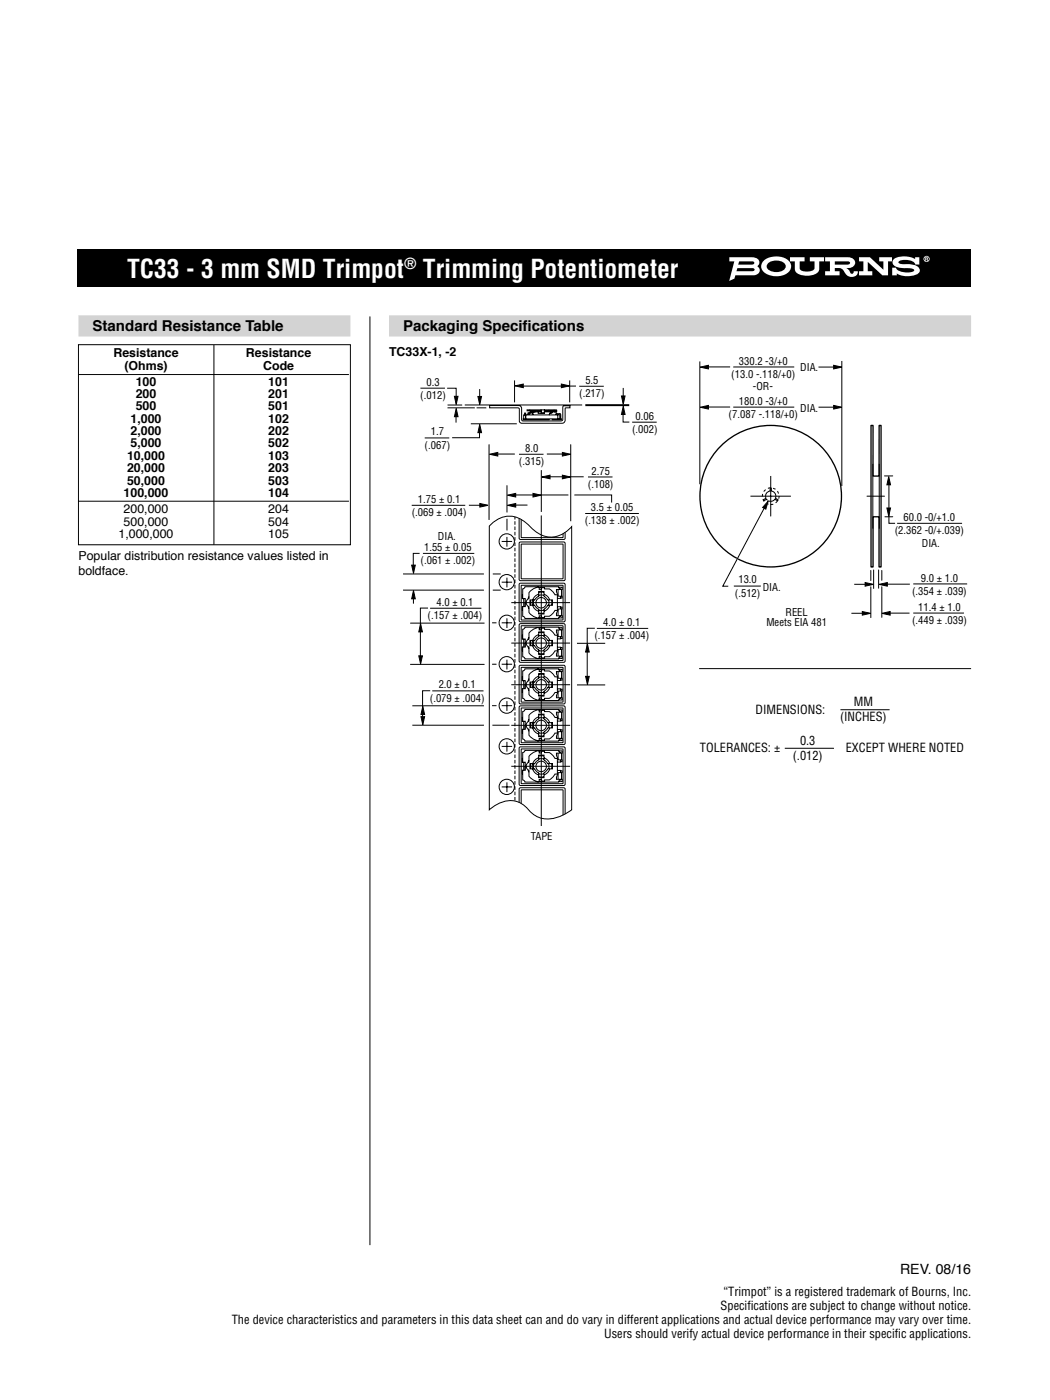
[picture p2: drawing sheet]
<svg xmlns="http://www.w3.org/2000/svg" width="210mm" height="279mm" viewBox="0 0 210 279" stroke-linecap="round" stroke-linejoin="round" font-family="sans-serif">
<path d="M15.7 65h54.2M77.6 65h116.2" fill="none" stroke="#d1d3d4" stroke-width="4.2" stroke-linecap="butt"/>
<g fill="none" stroke="#000" stroke-width=".2">
<path d="M15.7 68.8h54.2v39.9h-54.2zM15.7 74.7h53.9M42.7 68.8v39.9M83.9 77.5h4.9M89.2 77.5h1.8v3M90.7 79.1h.7l-.4 1.6zM95.4 79.1h.7l-.4 1.7zM95.7 77.7v2.8M102.7 75.9v4.4M102.8 77l1.6-.4v.8zM104.2 77.1h10.8M112 76.6l1.7 .4-1.7 .4z"/>
<path d="M113.7 75.9v4.4M115.6 77.1h4.9M124 79h.7l-.3 1.7zM124.4 77.4v3M84.8 87.4h4.9M89.3 80.8h2.9M89.3 81.4h5.5M91 82.9v1.4M91 81.5l.4 1.7h-.7zM92.8 80.8h23.4M94 84.6h9.1M95.1 81.4h2"/>
<path d="M95.7 86.1v1.3h-5.5M95.7 84.7l.4 1.6h-.7zM97.6 88.7v15.1M97.7 90.7l1.6-.4v.7zM97.7 80.9h5.9a.6 .6 0 0 1 .5 .7v2.2l.3 .2h7.6l.3-.3 .1-2.7h1.4v.4h-.9l-.1 .2v2.3l-.3 .5-8.5 .1-.3-.2-.1-.3v-2.5l-5.9-.1zM99.3 90.6h3.5M101.2 96.9v5.4M101.3 98.8l1.6-.3v.7zM102.7 98.8h10.7M103.6 90.7h4.9M104.5 82.8h.4v.8h-.4zM104.5 83.6l-.1 .2h5.2v-.2"/>
<path d="M104.7 82.4h.2v.4h-.2zM104.9 82.8h6.4v.8h-6.4zM105.4 82.4l1.6-.4h1v.2h-1l-1.6 .4zM105.4 82.6v.2M105.7 82.5v.3M105.7 81.8v.2M105.8 82l.1 .3M106 82v.2M106.2 82.4l.2 .4M106.4 98.5l1.6 .3-1.6 .4zM107.4 82.2v.3h1.3v-.3M108 81.8h.7v.6h-.7z"/>
<path d="M108 81.8h-2.8v.2h1.7M108 93.8v8.4M108.1 95.2l1.7-.4v.8zM108.6 81.8h2.5v.4h-.6M108.7 82h2.2v.2h-2.2zM109.1 82v.2M109.1 90.6h3.9M109.5 95.2h7M109.5 81.8v.2M110.1 82.2l-.3 .2-.2 .4M110.2 82.2l-.1 .3h-.4M110.6 81.8v.2"/>
<path d="M111.3 83.6h.7v.2h-1.8v-.2M111.9 83.6v-1l-.9-.2v.3l.6 .1 .1 .8M112.2 90.3l1.7 .4-1.7 .3zM112.2 94.8l1.7 .4-1.7 .4zM113.9 88.7v15.3M114.6 98.8h7.5v1.5M116.8 80.8h8.8M116.8 81h8.8M117.3 95.2h4.9M124.3 82.5v1.7h1.3M124.4 81.1l.3 1.6h-.7zM126.2 84.3h4.9"/>
<path d="M15.7 100h53.9M80.4 117.8h16.2M80.4 114.5h16.2M82.2 112.8h.7l-.4 1.6zM82.2 100.8h10.6M82.5 118.1v2.4M82.5 117.9l.4 1.6h-.7zM83.7 110.4h-1.2v2.6M84.4 110.4h10.2M93.6 100.8h3.6M95.8 100.5l1.6 .3-1.6 .4zM98 104.6a5.1 5.1 0 0 1 7.8 .5 5.2 5.2 0 0 0 8.3 0v56.5a8.3 8.3 0 0 1-5.5 1.8l-1.1-.3-1-.6-1-.9a4.9 4.9 0 0 0-7-.7l-.9 .7v-56.6z"/>
<path d="M98.3 117.8h1.6M98.3 114.5h1.6M100.1 108.1h2.1M100.1 116.2h2.1M101.2 107.2v1.9M101.2 115.3v1.9M101.2 103.5v2.4M101.3 100.8l1.6-.3v.7zM102.7 100.8h2.6M103.6 103.5v3.9l.1 .2 8.8 .1 .3-.3v-1.2M103.6 108.3l.3-.1h8.7l.2 .2-.1 7.3-.2 .2-8.8-.1-.1-.2zM103.7 116.4h8.9l.2 .3-.1 7.3-.2 .1h-8.8l-.1-.3v-7.1z"/>
<path d="M104 103.7v3.5l.1 .1h8.2l.1-.8M104 108.6h8.3v6.9h-8.3zM104 116.8h8.3v6.9h-8.3zM104.3 118.7v.8M104.5 119.5v1.6M105.6 119.1l-.2 .4M105.9 119.7v1.1M106.6 119.7l-.1 1.1M106.8 119.7h-1v1.1h.9l.3 .5 .5 .3M107.5 118.6a1.78 1.78 0 0 0-1.3 1.7 1.78 1.78 0 0 0 1.3 1.7M107.5 118.8h1.1M107.5 119l-.5 .3-.3 .4"/>
<path d="M107.5 119v-1h1.1v1l.7 .7M107.5 118.2h1.1M107.6 117.3a1.96 1.96 0 0 0-2 1v1.1a.86 .86 0 0 0-.6 .9M107.6 117.2h.4v.4h-.4zM108 102.9v62M108 117.3h.7v.2a1.94 1.94 0 0 1 2.1 1.2h.4v3.1l-.5 .1a1.93 1.93 0 0 1-2 1.1v.2h-.7M108.6 118.6a1.79 1.79 0 0 1 1.1 1.1M109.2 119.7h1.1v1.1h-1M109.5 119.7v1.1M110.1 119.7v1.1M111.4 117.6v1.2M111.5 117.2h.7v.5h-1.1v.4l.4 .9h.7v.4h-.3"/>
<path d="M111.9 119v.4h-.7M111.9 117.6l-.4-.5h-6.7l-.2 .3-.3 .1v2h.5v.8M112.1 117.6v1.4M116.8 102.5h10.7M81.9 132.6h14.8M81.9 124.4h14.8M83.6 130.9h.7l-.4 1.6zM83.9 124.5l.4 1.6h-.7zM85.4 121.4h-1.5v9.7M85.8 121.4h10.3M85.9 137.9h-1.6v5.4M86.3 137.9h10.2"/>
<path d="M98.2 124.3h.9M98.2 132.6h.9M100.1 124.3h2.1M100.1 132.6h2.1M101.2 123.4v1.9M101.2 131.7v1.9M101.2 139.9v2M102 120.3h11.8M102 128.3h11.8M102 136.6h11.8M103.6 124.6l.3-.1h8.7l.2 .2-.1 7.3-.2 .2-8.8-.1-.1-.2zM103.6 132.9l.3-.1h8.7l.2 .2-.1 7.4-.2 .1h-8.8l-.1-.3z"/>
<path d="M104 124.9h8.3v6.9h-8.3zM104 133.2h8.3v6.9h-8.3zM104.3 121.1v.7M104.3 126.8v.7M104.3 129.1v.8M104.3 135.1v.7M104.3 137.4v.8M104.5 127.5v1.6M104.5 135.8v1.6M104.8 120.2v.9M104.8 128.3v.8M104.8 136.6v.8"/>
<path d="M104.8 120.2v.9h-.5v1.9l.3 .1 .2 .3h6.7l.4-.5M104.8 128.3v.8h-.5v2l.3 .1 .2 .3h6.7l.4-.5M104.8 136.6v.8h-.5v2l.3 .1 .2 .3h6.7l.4-.5M105 120.2a.86 .86 0 0 0 .6 .9v1.1a1.96 1.96 0 0 0 2 1.1M105 128.3a.86 .86 0 0 0 .6 .8v1.2a1.96 1.96 0 0 0 2 1M105 136.6a.86 .86 0 0 0 .6 .9v1.1a1.96 1.96 0 0 0 2 1M105.4 121l.2 .4M105.4 129.1l.2 .4M105.4 137.4l.2 .4M105.6 127.1l-.2 .5M105.6 135.5l-.2 .4M105.9 127.8v1.1"/>
<path d="M105.9 136.1v1.1M106.6 127.8l-.1 1.1M106.6 136.1l-.1 1.1M106.7 128.8l.3 .5 .5 .4M106.8 127.8h-1v1.1h.9M106.8 136.1h-1v1.1h.9l.3 .4 .5 .4v.9h1.1v-1M107.5 126.7a1.78 1.78 0 0 0-1.3 1.7 1.78 1.78 0 0 0 1.3 1.7M107.5 135a1.78 1.78 0 0 0-1.3 1.7 1.78 1.78 0 0 0 1.3 1.7M107.5 126.9h1.1M107.5 135.2h1.1M107.5 127.1l-.5 .3-.3 .4M107.5 135.4l-.5 .3-.3 .4"/>
<path d="M107.5 127.1v-1h1.1v1l.7 .7M107.5 135.4v-1h1.1v1M107.5 122.4h1.1M107.5 126.3h1.1M107.5 130.5h1.1M107.5 134.6h1.1M107.5 138.8h1.1M107.6 125.3a1.96 1.96 0 0 0-2 1.1v1.1a.86 .86 0 0 0-.6 .9M107.6 133.6a1.96 1.96 0 0 0-2 1.1v1.1a.86 .86 0 0 0-.6 .9M107.6 122.9h.4v.4h-.4zM107.6 125.3h.4v.4h-.4zM107.6 131h.4v.3h-.4z"/>
<path d="M107.6 133.6h.4v.4h-.4zM107.6 139.3h.4v.4h-.4zM108 125.4h.7v.2a1.94 1.94 0 0 1 2.1 1.2h.4v3.1l-.5 .1a1.93 1.93 0 0 1-2 1.1v.2h-.7M108 133.7h.7v.2a1.94 1.94 0 0 1 2.1 1.2h.4v1.6M108.6 121.7l-1.1 .1M108.6 129.8h-1.1M108.6 138.1h-1.1M108.6 126.7a1.79 1.79 0 0 1 1.1 1.1M108.6 135a1.79 1.79 0 0 1 1.1 1.1M108.6 135.4l.7 .7M109.2 127.8h1.1v1.1h-1M109.2 136.1h1.1v1.1h-1"/>
<path d="M109.3 120.8l-.3 .4-.4 .4v.9h-1.1v-.9M109.3 128.9l-.3 .4-.4 .3v1h-1.1v-1M109.3 137.2l-.3 .4-.4 .3M109.5 127.8v1.1M109.5 136.1v1.1M109.7 120.8l-.3 .6-.8 .6M109.7 128.9l-.3 .6-.8 .6M109.7 137.2l-.3 .6-.8 .6M110.1 127.8v1.1M110.1 136.1v1.1M111.2 121.1h.7v.4M111.2 129.2h.7v.4"/>
<path d="M111.2 137.5h.7v.4M111.2 136.7v1.5l-.5 .1a1.93 1.93 0 0 1-2 1.1v.2h-.7M111.4 121.7v1.1M111.4 125.7v1.2M111.4 129.8v1.1M111.4 134v1.2M111.4 138.1v1.1M111.5 125.3h.7v.4h-1.1v.5l.4 .9h.7v.3h-.3M111.5 133.6h.7v.4h-1.1v.5l.4 .9h.7v.3h-.3M111.9 127.1v.4h-.7M111.9 135.4v.4h-.7M111.9 121.2h.3v.3h-.7l-.4 .9v.5h1.1v.4h-.7"/>
<path d="M111.9 125.7l-.4-.5h-6.7l-.2 .3-.3 .1v1.9h.5v.9M111.9 129.2h.3v.4h-.7l-.4 .9v.4h1.1v.5h-.7M111.9 134l-.4-.5h-6.7l-.2 .3-.3 .1v1.9h.5v.9M111.9 137.5h.3v.4h-.7l-.4 .9v.4h1.1v.5h-.7M112.1 121.5v1.4M112.1 125.7v1.4M112.1 129.6v1.3M112.1 134v1.4M112.1 137.9v1.4M115.1 136.7h5.7M115.1 128.4h5.7M116.9 135h.7l-.4 1.6z"/>
<path d="M117.2 128.5l.4 1.6h-.7zM118.7 125.4h-1.5v9.8M119.1 125.4h10.3M139.5 133.4h54.3M82.3 140.9h14.3M82.3 144.7h14.3M84 143h.7l-.3 1.7zM84.4 141l.3 1.6h-.7zM98.2 140.8h.9M98.3 144.7h3.4M100.1 140.8h2.1M100.1 149h2.1"/>
<path d="M100.1 157h2.1M101.2 148.1v1.9M101.2 156.1v2M102 144.8h11.8M102 152.9h11.8M103.6 141l.3-.1h8.7l.2 .3-.1 7.3-.2 .1h-8.8l-.1-.3zM103.6 149.2l.3-.1h8.7l.2 .2-.1 7.3-.2 .2-8.8-.1-.1-.2zM104 141.3h8.3v6.9h-8.3zM104 149.5h8.3v6.9h-8.3zM104.3 143.2v.7M104.3 145.5v.8M104.3 151.4v.7"/>
<path d="M104.3 153.7v.8M104.5 143.9v1.6M104.5 152.1v1.6M104.8 144.7v.8M104.8 152.9v.8M104.8 144.7v.8h-.5v2l.3 .1 .2 .3h6.7l.4-.5M104.8 152.9v.8h-.5v2l.3 .1 .2 .3h6.7l.4-.5M105 144.7a.86 .86 0 0 0 .6 .9v1.1a1.96 1.96 0 0 0 2 1M105 152.9a.86 .86 0 0 0 .6 .8v1.2a1.96 1.96 0 0 0 2 1M105.4 145.5l.2 .4M105.4 153.7l.2 .4M105.6 143.6l-.2 .4"/>
<path d="M105.6 151.7l-.2 .5M105.9 144.2v1.1M105.9 152.4v1.1M106.6 144.2l-.1 1.1M106.6 152.4l-.1 1.1M106.7 145.3l.3 .5 .5 .3M106.7 153.4l.3 .5 .5 .3M106.8 144.2h-1v1.1h.9M106.8 152.4h-1v1.1h.9M107.5 143.1a1.78 1.78 0 0 0-1.3 1.7 1.78 1.78 0 0 0 1.3 1.7M107.5 151.2a1.78 1.78 0 0 0-1.3 1.7 1.78 1.78 0 0 0 1.3 1.8M107.5 143.3h1.1"/>
<path d="M107.5 151.5h1.1M107.5 142.7h1.1M107.5 146.9h1.1M107.5 150.8h1.1M107.5 155.1h1.1M107.6 141.7a1.96 1.96 0 0 0-2 1.1v1.1a.86 .86 0 0 0-.6 .9M107.6 149.9a1.96 1.96 0 0 0-2 1v1.2a.86 .86 0 0 0-.6 .9M107.6 141.7h.4v.4h-.4zM107.6 147.4h.4v.4h-.4zM107.6 149.9h.4v.4h-.4zM107.6 155.6h.4v.3h-.4zM108 141.8h.7v.2a1.94 1.94 0 0 1 2.1 1.2h.4v3.1l-.5 .1a1.93 1.93 0 0 1-2 1.1v.2h-.7"/>
<path d="M108 150h.7v.2a1.94 1.94 0 0 1 2.1 1.2h.4v1.6M108.6 146.2h-1.1M108.6 154.4h-1.1M108.6 143.1a1.79 1.79 0 0 1 1.1 1.1M108.6 151.3a1.79 1.79 0 0 1 1.1 1.1M108.6 143.5v-1h-1.1v1l-.5 .3-.3 .4M108.6 151.7v-1h-1.1v1l-.5 .3-.3 .4M108.6 154.2v1h-1.1v-1M108.6 143.5l.7 .7M108.6 151.7l.7 .7M109.2 144.2h1.1v1.1h-1M109.2 152.4h1.1v1.1h-1"/>
<path d="M109.3 145.3l-.3 .4-.4 .3v1h-1.1v-1M109.3 153.5l-.3 .4-.4 .3M109.5 144.2v1.1M109.5 152.4v1.1M109.7 145.3l-.3 .6-.8 .6M109.7 153.5l-.3 .6-.8 .5M110.1 144.2v1.1M110.1 152.4v1.1M111.2 145.6h.7v.4M111.2 153.8h.7v.4M111.2 152.9v1.6l-.5 .1a1.93 1.93 0 0 1-2 1.1v.2h-.7M111.4 142.1v1.2"/>
<path d="M111.4 146.2v1.1M111.4 150.3v1.1M111.4 154.4v1.1M111.5 141.7h.7v.4h-1.1v.5l.4 .9h.7v.3h-.3M111.5 149.9h.7v.4h-1.1v.5l.4 .8h.7v.4h-.3M111.9 143.5v.4h-.7M111.9 151.7v.4h-.7M111.9 142.1l-.4-.5h-6.7l-.2 .3-.3 .1v1.9h.5v.9M111.9 145.6h.3v.4h-.7l-.4 .9v.5h1.1v.4h-.7M111.9 150.3l-.4-.5h-6.7l-.2 .2-.3 .2v1.9h.5v.9M111.9 153.8h.3v.4h-.7l-.4 .9v.4h1.1v.5h-.7M112.1 142.1v1.4"/>
<path d="M112.1 146v1.4M112.1 150.3v1.3M112.1 154.2v1.3M156.6 149.3h9.8M167.7 141.6h9.8M103.6 160.1v-2.6l.1-.3h8.8l.3 .3v5M104 160.4v-2.7l.1-.1h8.2l.1 .1v5"/>
<circle cx="101.1" cy="116.2" r="1.52"/>
<circle cx="101.1" cy="108.1" r="1.52"/>
<circle cx="101.1" cy="132.6" r="1.52"/>
<circle cx="101.1" cy="124.3" r="1.52"/>
<circle cx="108" cy="128.4" r="1.05"/>
<circle cx="108" cy="136.7" r="1.05"/>
<circle cx="108" cy="120.3" r="1.05"/>
<circle cx="101.1" cy="149" r="1.52"/>
<circle cx="101.1" cy="157" r="1.52"/>
<circle cx="101.1" cy="140.8" r="1.52"/>
<circle cx="108" cy="144.8" r="1.05"/>
<circle cx="108" cy="153" r="1.05"/>
</g>
<g fill="#000">
<path d="M15.4 49.7h178.4v7.5h-178.4zM90.7 79.1h.7l-.4 1.6zM95.4 79.1h.7l-.4 1.7zM102.8 77l1.6-.4v.8zM112 76.6l1.7 .4-1.7 .4zM124 79h.7l-.3 1.7zM91 81.5l.4 1.7h-.7zM95.7 84.7l.4 1.6h-.7zM97.7 90.7l1.6-.4v.7zM101.3 98.8l1.6-.3v.7zM106.4 98.5l1.6 .3-1.6 .4zM108.1 95.2l1.7-.4v.8z"/>
<path d="M112.2 90.3l1.7 .4-1.7 .3zM112.2 94.8l1.7 .4-1.7 .4zM124.4 81.1l.3 1.6h-.7zM82.2 112.8h.7l-.4 1.6zM82.5 117.9l.4 1.6h-.7zM95.8 100.5l1.6 .3-1.6 .4zM101.3 100.8l1.6-.3v.7zM83.6 130.9h.7l-.4 1.6zM83.9 124.5l.4 1.6h-.7zM116.9 135h.7l-.4 1.6zM117.2 128.5l.4 1.6h-.7zM84 143h.7l-.3 1.7z"/>
<path d="M84.4 141l.3 1.6h-.7z"/>
</g>
<path d="M102.8 159.8v-56.7" fill="none" stroke="#000" stroke-width=".2" stroke-dasharray=".7 .4" stroke-linecap="butt"/>
<g fill="#fff">
<path d="M157.7 51.3h2.9v.9h-1v1.3a1.6 1.6 0 0 0 1.9 .7 1.05 1.05 0 0 0 1.1-.7v-1.3h-1v-.9h2.9v.9h-1v1.5a2.12 2.12 0 0 1-2.4 1.3 2.93 2.93 0 0 1-2.4-.9l-.1-1.9h-.9z"/>
<path d="M171.4 51.3h2.2l2.7 2.5v-1.6h-.8v-.9h2.5v.9h-.8v2.7h-1.1l-2.9-2.6v1.8h.9v.8h-2.7v-.8h.9v-1.9h-.9z"/>
<path d="M178.5 51.6a4.6 4.6 0 0 1 4.1 .1v-.4h.9v1.5h-.8a2.22 2.22 0 0 0-2.7-.9l-.7 .3v.2l.5 .3h1.1a2.7 2.7 0 0 1 2.6 1 .91 .91 0 0 1-.8 1.2 4.4 4.4 0 0 1-3.7-.3v.3h-.9v-1.5h.7a2.19 2.19 0 0 0 2.3 1l1.1-.2 .3-.3a2.64 2.64 0 0 0-2.3-.4 2.56 2.56 0 0 1-2-.7l-.1-.5 .1-.4z"/>
<path d="M184.8 51.5v.1h.2v-.1zM184.7 51.4h.4v.3l.1 .3h-.2l-.1-.2-.1 .2h-.1zM184.5 51.7a.47 .47 0 0 0 .9 0 .47 .47 0 0 0-.9 0zM184.3 51.7a.61 .61 0 0 1 1.2 0 .61 .61 0 0 1-1.2 0z"/>
<path d="M147.2 53.5h2.9l.3 .1 .2 .2-.2 .3h-.4h-3zM147.5 52.2h2.6l.4 .2-.1 .3-.4 .1h-2.7zM145.6 51.3v.9h.9l-1 3.9 1.1-.5 .2-.7h3.6a.99 .99 0 0 0 1.1-.5 .99 .99 0 0 0-.4-1.3 .94 .94 0 0 0 .4-1 .94 .94 0 0 0-.9-.7z"/>
<path d="M153.3 52.5a2.61 2.61 0 0 1 3.4 .3 1.11 1.11 0 0 1-1.2 1.4 2.01 2.01 0 0 1-2.5-1zM152.5 51.9a1.59 1.59 0 0 0-.6 1.6 1.59 1.59 0 0 0 1.2 1.2 3.9 3.9 0 0 0 4.5-.7 1.73 1.73 0 0 0-1.3-2.6 4.3 4.3 0 0 0-3.8 .5z"/>
<path d="M166.6 52.2h2.6l.5 .2-.3 .3-.4 .1h-2.4zM164.7 51.3v.9h.9v1.9h-.9v.8h2.9v-.8h-1v-.6a1.57 1.57 0 0 1 2 1 1.43 1.43 0 0 0 1.3 .8 1.43 1.43 0 0 0 1.3-.8v-.4h-.8l-.1 .3-.3 .3a.6 .6 0 0 1-.5-.7l-.6-.5a1.28 1.28 0 0 0 1.7-1.4 1.4 1.4 0 0 0-1.4-.8z"/>
</g>
<path d="M139.7 72.1v24.5M168 72v25M149.8 99h8M153.7 97.4h.2v.6a1.03 1.03 0 0 1 .9 1.4l.4 .3v.2l-.6-.3a1.03 1.03 0 0 1-1.6 0l-.5 .3-.1-.1 .5-.4a1.03 1.03 0 0 1 .8-1.4zM153.8 95v8.1M173 99h3.5M174.2 92.6v12.8M175.5 92.6v12.8M176.5 95h1.7M174.4 113.7v3.7M175.3 113.7v3.7M176.6 103.1h1.6" fill="none" stroke="#000" stroke-width=".2"/>
<g fill="none" stroke="#000" stroke-width=".26">
<path d="M173.8 84.9h.4v10.1h1.2v-10.1h.4v28.2h-.4v-10h-1.2v10h-.4z"/>
<circle cx="153.8" cy="99" r="14.1"/>
</g>
<circle cx="153.8" cy="99" r="1.67" fill="none" stroke="#000" stroke-width=".2" stroke-dasharray=".5 .5 .5 .5 .5 .5" stroke-linecap="butt"/>
<path d="M153.3 99.9l-.2 .7-.2-.1z" fill="#fff"/>
<path d="M153.3 99.9l-.2 .7-.2-.1z" fill="none" stroke="#fff" stroke-width=".24"/>
<path d="M153.3 100l-9.1 17" fill="none" stroke="#fff" stroke-width=".25"/>
<g fill="none" stroke="#000" stroke-width=".2">
<path d="M73.8 63.1v185.4M139.7 73.3l1.7-.4v.7zM141.1 73.2h4.6M163.4 73.3h4.4M166.4 72.9l1.6 .4-1.6 .3zM139.7 81.3l1.7-.4v.7zM141.1 81.2h4.6M163.4 81.3h4.4M166.4 80.9l1.6 .4-1.6 .3zM177.4 95.1l.3 1.7h-.7zM177.4 96.5v7.9h1.2M152.9 100.8l-8.7 16.2h1.1"/>
<path d="M153.3 100l-.5 1.6-.6-.3zM170.5 116.6h3.6M172.7 116.3l1.6 .3-1.6 .4zM173.8 113.8v2.1M173.8 117.1v6.2M175.4 116.6l1.7-.3v.7zM176 113.8v2M176 117.1v6.1M176.8 116.6h4.8M177 101.4h.7l-.3 1.6zM169.9 122.4h3.6M172.1 122l1.6 .4-1.6 .4z"/>
<path d="M176 122.4l1.6-.4v.8zM177.4 122.4h4.1"/>
</g>
<path d="M146.3 73.2h12.2zM146.3 81.3h12.2zM146.5 117h5.3zM179 104.4h13zM182.3 116.5h10.7zM182.3 122.3h10.1z" fill="#000" stroke="#000" stroke-width=".2"/>
<path d="M139.7 73.3l1.7-.4v.7zM166.4 72.9l1.6 .4-1.6 .3zM139.7 81.3l1.7-.4v.7zM166.4 80.9l1.6 .4-1.6 .3zM177.4 95.1l.3 1.7h-.7zM153.3 100l-.5 1.6-.6-.3zM172.7 116.3l1.6 .3-1.6 .4zM177 101.4h.7l-.3 1.6zM175.4 116.6l1.7-.3v.7zM172.1 122l1.6 .4-1.6 .4zM176 122.4l1.6-.4v.8z" fill="#000"/>
<g font-size="5.1" fill="#fff">
<text x="25.4" y="55.4">TC33 - 3 mm SMD Trimpot</text>
<text x="84.4" y="55.4">Trimming Potentiometer</text>
</g>
<text font-size="3" fill="#fff" x="80.6" y="53.7">®</text>
<g font-size="3">
<text x="18.5" y="66.1">Standard Resistance Table</text>
<text x="80.5" y="66.1">Packaging Specif</text>
<text x="104.3" y="66.1">ications</text>
</g>
<text font-size="2.8" x="179.6" y="254.4">REV. 08/16</text>
<g font-size="2.5">
<text x="22.6" y="71.3">Resistance</text>
<text x="49.1" y="71.3">Resistance</text>
<text x="77.7" y="71">TC33X-1, -2</text>
<text x="24.8" y="73.8">(Ohms)</text>
<text x="27.1" y="77">100</text>
<text x="52.5" y="73.8">Code</text>
<text x="53.6" y="77">101</text>
<text x="27.1" y="81.9">500</text>
<text x="27.1" y="79.4">200</text>
<text x="53.5" y="81.9">501</text>
<text x="53.6" y="79.4">201</text>
<text x="26.1" y="89.3">5,000</text>
<text x="26.1" y="86.8">2,000</text>
<text x="26.1" y="84.4">1,000</text>
<text x="53.5" y="89.3">502</text>
<text x="53.5" y="86.8">202</text>
<text x="53.5" y="84.4">102</text>
<text x="25.4" y="91.8">10,000</text>
<text x="25.4" y="94.2">20,000</text>
<text x="53.5" y="91.8">103</text>
<text x="53.5" y="94.2">203</text>
<text x="24.7" y="99.2">100,000</text>
<text x="25.4" y="96.7">50,000</text>
<text x="53.5" y="96.7">503</text>
<text x="53.5" y="99.2">104</text>
<text x="23.6" y="107.3">1,000,000</text>
<text x="24.7" y="102.4">200,000</text>
<text x="24.7" y="104.9">500,000</text>
<text x="53.5" y="102.4">204</text>
<text x="53.5" y="104.9">504</text>
<text x="53.5" y="107.3">105</text>
<text x="15.7" y="111.8">Popular distribution resistance values listed in</text>
<text x="15.7" y="114.8">boldface.</text>
<text x="150.8" y="142.4">DIMENSIONS:</text>
<text x="167.6" y="144">(INCHES)</text>
<text x="170.4" y="141">MM</text>
<text x="159.7" y="148.7">0.3</text>
<text x="139.7" y="150.1">TOLERANCES: ±</text>
<text x="158.2" y="151.6">(.012)</text>
<text x="168.8" y="150.1">EXCEPT WHERE NOTED</text>
<text x="143.8" y="261.4">Specif</text>
<text x="144.4" y="258.6">“Trimpot” is a registered trademark of Bourns, Inc.</text>
<text x="149.2" y="261.4">ications are subject to change without notice.</text>
<text x="46.3" y="264.2">The device characteristics and parameters in this data sheet can and do vary in different applications and actual device performance may vary over time.</text>
<text x="120.6" y="267">Users should verify actual device performance in their specif</text>
<text x="178.6" y="267">ic applications.</text>
</g>
<g font-size="2.1">
<text x="85.1" y="77">0.3</text>
<text x="116.8" y="76.6">5.5</text>
<text x="145.9" y="75.5">(13.0 -.118/+0)</text>
<text x="147.4" y="72.8">330.2 -3/+0</text>
<text x="150.3" y="77.9">-OR-</text>
<text x="159.7" y="74.1">DIA.</text>
<text x="167.9" y="76.3">5.5</text>
<text x="83.9" y="79.6">(.012)</text>
<text x="115.6" y="79.2">(.217)</text>
<text x="126.8" y="83.8">0.06</text>
<text x="145.4" y="83.5">(7.087 -.118/+0)</text>
<text x="147.4" y="80.8">180.0 -3/+0</text>
<text x="159.7" y="82.1">DIA.</text>
<text x="166.7" y="79">(.217)</text>
<text x="84.7" y="89.6">(.067)</text>
<text x="86" y="86.9">1.7</text>
<text x="126.1" y="86.4">(.002)</text>
<text x="152.2" y="84.9">0.06</text>
<text x="174.8" y="87.5">2.4</text>
<text x="103.6" y="92.8">(.315)</text>
<text x="104.8" y="90.2">8.0</text>
<text x="118" y="94.7">2.75</text>
<text x="165.3" y="93.6">8.0</text>
<text x="173.5" y="90.2">(.094)</text>
<text x="83.4" y="100.4">1.75 ± 0.1</text>
<text x="117.3" y="97.3">(.108)</text>
<text x="117.9" y="102">3.5 ± 0.05</text>
<text x="164.1" y="96.2">(.315)</text>
<text x="82.2" y="103">(.069 ± .004)</text>
<text x="87.4" y="107.8">DIA.</text>
<text x="116.7" y="104.6">(.138 ± .002)</text>
<text x="142.7" y="105.5">(.069 ± .004)</text>
<text x="144" y="102.9">1.75 ± 0.1</text>
<text x="177.2" y="106.6">(.138 ± .002)</text>
<text x="178.5" y="104">3.5 ± 0.05</text>
<text x="178.6" y="106.7">(2.362 -0/+.039)</text>
<text x="180.3" y="104">60.0 -0/+1.0</text>
<text x="83.9" y="112.6">(.061 ± .002)</text>
<text x="84.6" y="110">1.55 ± 0.05</text>
<text x="145.2" y="112.5">1.55 ± 0.05</text>
<text x="148" y="110.4">DIA.</text>
<text x="184" y="109.2">DIA.</text>
<text x="144.5" y="115.1">(.061 ± .002)</text>
<text x="146.7" y="119">(.512)</text>
<text x="147.4" y="116.4">13.0</text>
<text x="152.2" y="117.9">DIA.</text>
<text x="182" y="118.7">(.354 ± .039)</text>
<text x="183.8" y="116.1">9.0 ± 1.0</text>
<text x="85.3" y="123.5">(.157 ± .004)</text>
<text x="87.1" y="120.9">4.0 ± 0.1</text>
<text x="120.4" y="124.9">4.0 ± 0.1</text>
<text x="147.7" y="123.4">4.0 ± 0.1</text>
<text x="152.9" y="125">Meets EIA 481</text>
<text x="156.8" y="122.9">REEL</text>
<text x="182" y="124.6">(.449 ± .039)</text>
<text x="183.3" y="121.9">11.4 ± 1.0</text>
<text x="118.6" y="127.6">(.157 ± .004)</text>
<text x="145.9" y="126.1">(.157 ± .004)</text>
<text x="87.5" y="137.4">2.0 ± 0.1</text>
<text x="85.8" y="140">(.079 ± .004)</text>
<text x="146.3" y="142.6">(.079 ± .004)</text>
<text x="105.9" y="167.6">TAPE</text>
</g>
</svg>
